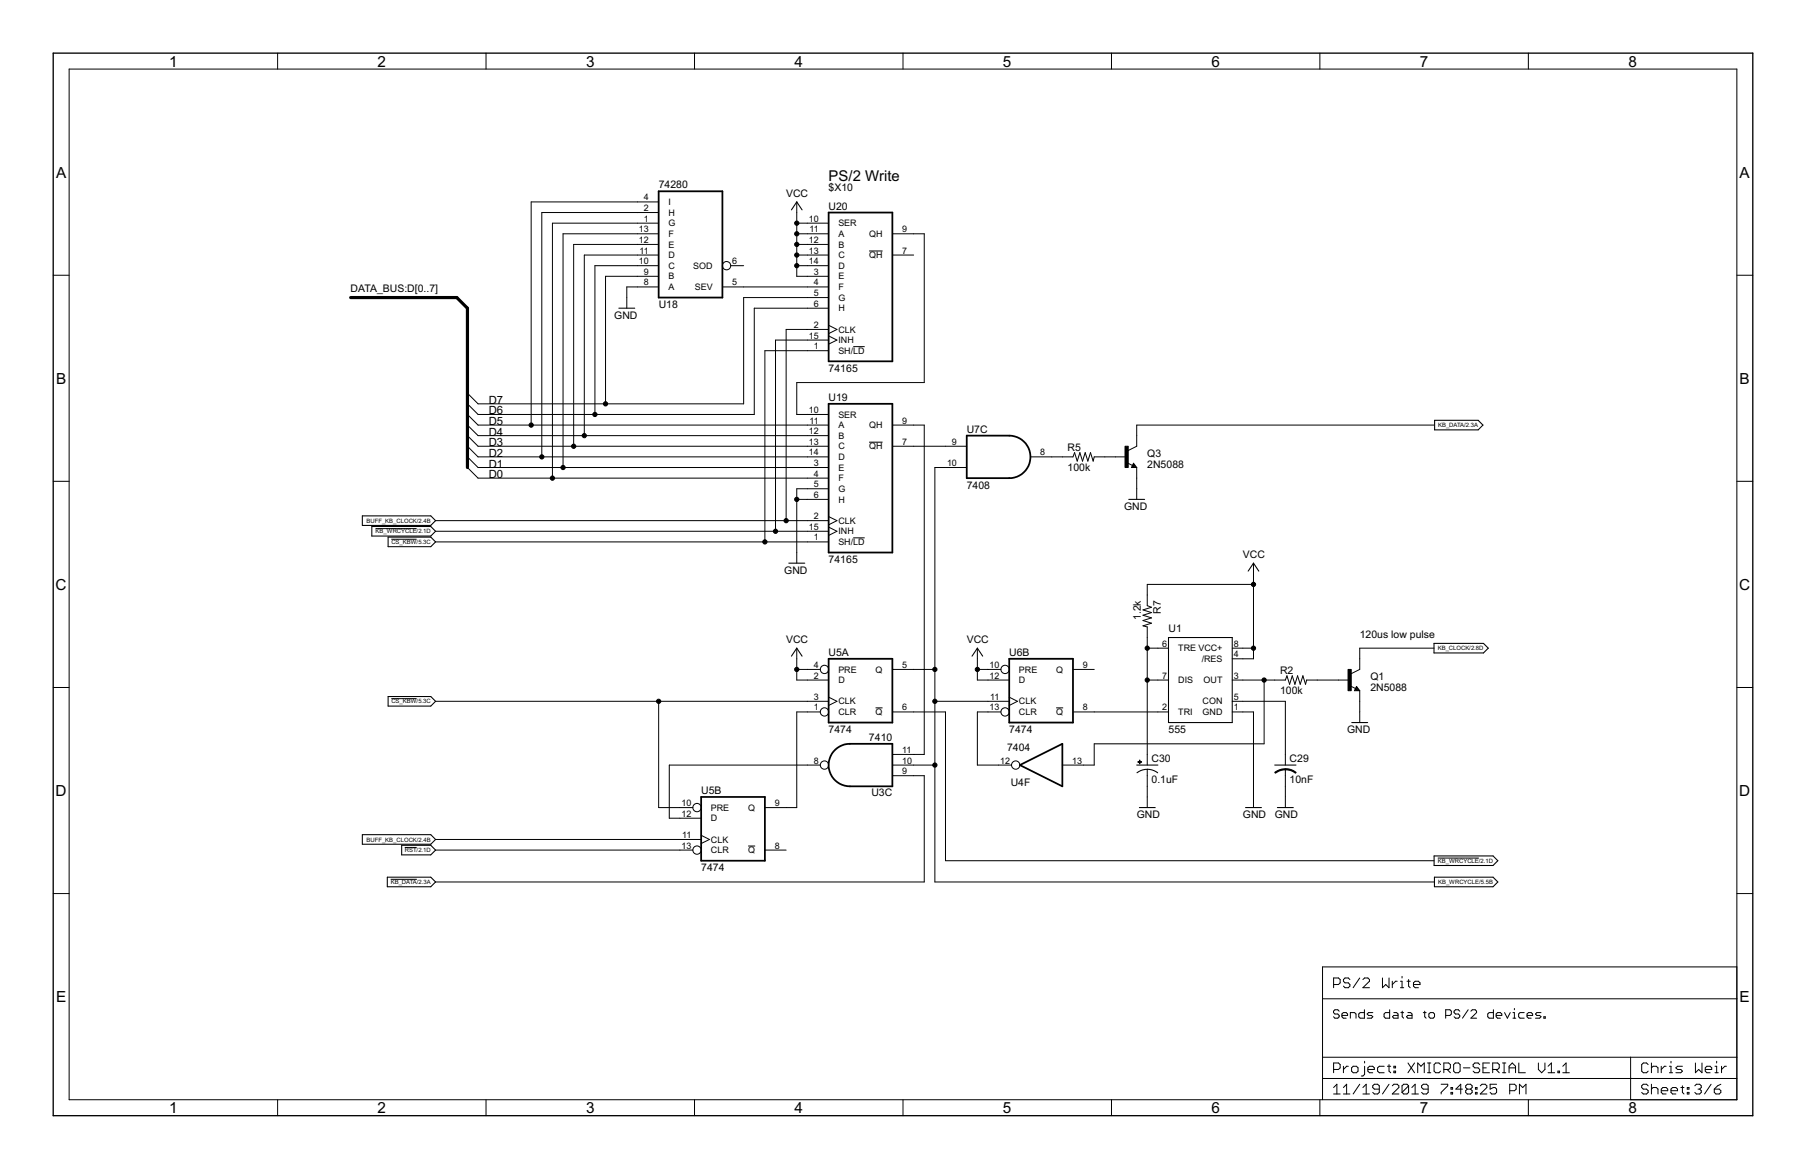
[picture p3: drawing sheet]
<svg xmlns="http://www.w3.org/2000/svg" width="432mm" height="279mm" viewBox="0 0 432 279" stroke-linecap="round" stroke-linejoin="round" font-family="sans-serif">
<g fill="none" stroke="#000" stroke-width=".24">
<path d="M16.5 16.5h398.8v246.3h-398.8zM66.4 12.7v3.8M116.2 12.7v3.8M166.1 12.7v3.8M215.9 12.7v3.8M265.7 12.7v3.8M315.6 12.7v3.8M365.4 12.7v3.8M157.5 53.3h-25.4v61M157.5 50.8h-28v58.4M157.5 48.3h-30.5v53.3M157.5 58.4h-20.3v48.3"/>
<path d="M157.5 55.9h-22.9v55.8M190.5 53.3h7.6M190.5 48.3v17.7h7.6M190.5 58.4h7.6M190.5 55.9h7.6M207.8 60h3.2M213.4 55.9h7.6v35.5h-30.5v7.7h7.6M12.7 65.8h3.8M157.5 68.6h-7.6v5.1M157.5 63.5h-15.3v35.6M157.5 66h-12.7v30.5M157.5 61h-17.8v43.1"/>
<path d="M172.7 68.6h25.4M174.7 63.5h3.1M190.5 63.5h7.6M190.5 61h7.6M198.1 77.7l2 1-2 1M198.1 78.7h-10.1v45.7M198.1 71.1h-20.3v25.4h-63.5l-2.5-2.5M198.1 73.7h-17.8v25.4h-66l-2.5-2.6M213.4 61h5M415.3 65.8h3.8M111.8 99.1l2.5 2.5h83.8M198.1 83.8h-15.2v45.7"/>
<path d="M198.1 80.3l2 1-2 1M198.1 81.3h-12.7v45.7M204 82.8h2.7M12.7 115h3.8M111.8 109.2l2.5 2.5h83.8M111.8 106.7l2.5 2.5h83.8M111.8 111.7l2.5 2.6h83.8M111.8 104.1l2.5 2.6h83.8M111.8 101.6l2.5 2.5h83.8M190.5 119.4h7.6M198.1 116.8h-7.6v17.8M207.8 105.7h3.2"/>
<path d="M213.4 106.7h17.7M213.4 101.6h7.6v78.7h-7.6M231.1 111.7h-7.6v99.1h119.4M246.4 109.2h10.1l.4-1 .7 2 .6-2 .6 2 .7-2 .6 2 .6-2 .7 2 .2-1h7.6M269.5 110.6l1.3 .7M271 110.7l.8 1h-1.3zM271.8 111.7v7.7M342.9 101.6h-71.1v5.1l-2.1 1M415.3 115h3.8M89.8 126.3h9.8M93.6 128.9h6M104.1 129.5h94"/>
<path d="M104.1 124.4h94M104.1 127h94M198.1 123.5l2 .9-2 1M198.1 126l2 1-2 1M204 128.5h2.7M299.7 139.7h-25.4v5.1l1 .3-2 .7 2 .6-2 .6 2 .7-2 .6 2 .6-2 .7 1 .2v33.1M299.7 134.6v22.9h-5.1M190.5 154.9v7.6h7.6M190.5 160h5.6M213.4 160h10.1M233.7 154.9v7.6h7.6M233.7 160h5.6"/>
<path d="M256.5 160h5.1M274.3 154.9h5.1M294.6 154.9h5.1M342.9 154.9h-17.8v5.1l-2 1M12.7 164.3h3.8M93.6 167h6M104.1 167.6h94M157.5 167.6v25.4h8.2M196.1 170.2h-5.6v22.8h-7.6M198.1 166.6l2 1-2 1M209.3 169.2h1.7M213.4 170.2h12.7v35.5h116.8"/>
<path d="M223.5 167.6h17.8M239.3 170.2h-5.6v12.7h8.2M241.3 166.6l2 1-2 1M252.5 169.2h1.7M256.5 170.2h22.9M274.3 162.5h5.1M294.6 162.5h12.7l.4-1 .6 2.1 .7-2.1 .6 2.1 .6-2.1 .7 2.1 .6-2.1 .6 2.1 .3-1.1h10.2M294.6 170.2h5.1v22.8M294.6 167.6h12.7v15.3M302.2 162.5v15.3h-40.6v5.1h-7.6M322.9 164l1.2 .6M324.3 164.1l.8 1h-1.3z"/>
<path d="M325.1 165.1v7.6M415.3 164.3h3.8M167.6 199.6l2 1-2 1M196.1 182.9h-36.1v12.7h7.6M213.4 182.9h10.1M213.4 185.4h7.6v25.4h-116.9M274.3 183.9v9.1M307.3 183.9v9.1M12.7 213.6h3.8M93.4 210.2h6.3M96.8 202.5h2.8M104.1 203.2h61.6"/>
<path d="M104.1 200.6h63.5M178.9 202.2h1.7M182.9 203.2h5.1M343.8 205.1h9.8M415.3 213.6h3.8M316.2 238.7h99.1M318.9 235.3h1.1l.4-.4v-.8l-.4-.4h-1.1v2.4M322.7 234.1l-.3-.4h-.8l-.4 .4v.4l.4 .4h.8l.3 .4v.4l-.3 .4h-.8l-.4-.4M325.1 233.7l-1.6 2.4M325.9 234.1l.4-.4h.7l.4 .4v.4l-1.5 1.6h1.5M330.5 233.7v2.4l.8-.8 .8 .8v-2.4M332.9 234.5v1.6"/>
<path d="M334.1 234.5h-.4l-.8 .8M334.8 236.1h.8M334.8 234.5h.4v1.6M335.2 233.4v.3M336.4 234.5h.8M336.8 234.1v1.6l.4 .4M337.9 235.3h1.6v-.4l-.4-.4h-.8l-.4 .4v.8l.4 .4h.8M415.3 231.1h-99.1v31.7M316.2 252.7h99.1M316.2 257.8h99.1M318.9 255.6h1.1l.4-.4v-.8l-.4-.3h-1.1v2.3M318.9 259.9l.7-.8v2.4"/>
<path d="M320.2 241.7l-.4-.4h-.6l-.4 .4v.3l.4 .4h.6l.4 .3v.3l-.4 .4h-.6l-.4-.4M320.8 242.7h1.4v-.3l-.3-.4h-.7l-.4 .4v.6l.4 .4h.7M321.2 254.8v1.6M321.2 259.9l.8-.8v2.4M322.4 254.8h-.4l-.8 .8M322.9 243.4v-1.4h1l.3 .4v1M323.5 254.8h.8l.4 .4v.8l-.4 .4h-.8l-.3-.4v-.8zM325.1 259.1l-1.6 2.4M325.9 259.9l.7-.8v2.4M326.2 241.3v2.1h-1l-.3-.4v-.6l.3-.4h1M326.3 254.8v2l-.4 .4h-.4M326.3 253.7v.4"/>
<path d="M327 255.6h1.6v-.4l-.4-.4h-.8l-.4 .4v.8l.4 .4h.8M328.2 242h-1l-.3 .4 .3 .3h.7l.3 .3-.3 .4h-1M330.9 254.8h-1.1l-.4 .4v.8l.4 .4h1.1M331.7 254.8h.8M332.1 254.4v1.6l.4 .4M332.1 259.1l-1.6 2.4M332.3 241.3v2.1h-1.1l-.3-.4v-.6l.3-.4h1.1M332.9 259.5l.4-.4h.8l.4 .4v.4l-1.6 1.6h1.6M333.2 242h.7l.4 .4v1h-1.1l-.3-.4 .3-.3h1.1M333.3 254.8h.4v.4h-.4zM333.3 256h.4v.4h-.4zM334.9 242h.7"/>
<path d="M335.3 241.7v1.3l.3 .4M336.6 242h.7l.3 .4v1h-1l-.3-.4 .3-.3h1M336.6 254.1l1.6 2.3M336.8 259.5l-.4-.4h-.8l-.4 .4v1.6M336.8 259.5v1.6l-.4 .4h-.8l-.4-.4M336.8 259.5l-1.6 1.6M337.6 259.9l.7-.8v2.4M338.2 254.1l-1.6 2.3M339 256.4v-2.3l.7 .7 .8-.7v2.3M340.3 242h.7M340.6 241.7v1.3l.4 .4M341.3 254.1h.8"/>
<path d="M341.3 256.4h.8M341.6 242.4l.4-.4h.6l.4 .4v.6l-.4 .4h-.6l-.4-.4zM341.7 254.1v2.3M344.4 254.4l-.4-.3h-.7l-.4 .3v1.6l.4 .4h.7l.4-.4M344.6 259.1h1.5v.4l-1.5 1.6v.4M345.2 255.6h1.2l.4-.4v-.8l-.4-.3h-1.2v2.3M345.7 242.7h1l.3-.3v-.7l-.3-.4h-1v2.1M346 255.6l.8 .8M346.9 259.9h.4v.4h-.4zM347.9 254.1h.8l.4 .3v1.6l-.4 .4h-.8l-.3-.4v-1.6zM349 241.7l-.3-.4h-.7l-.3 .4v.3l.3 .4h.7l.3 .3v.3l-.3 .4h-.7l-.3-.4M349.9 255.2h1.6"/>
<path d="M351 241.3l-1.3 2.1M351.7 241.7l.3-.4h.7l.3 .4v.3l-1.3 1.4h1.3M352.8 259.9h.3v.4h-.3zM353.8 254.4l-.4-.3h-.8l-.4 .3v.4l.4 .4h.8l.4 .4v.4l-.4 .4h-.8l-.4-.4M353.9 259.5l.4-.4h.8l.4 .4v.4l-1.6 1.6h1.6M354.6 255.2h.7M356.1 254.1h-1.5v2.3h1.5M356.9 255.6h1.2l.4-.4v-.8l-.4-.3h-1.2v2.3M357.1 241.3v2.1h-1.1l-.3-.4v-.6l.3-.4h1.1M357.7 255.6l.8 .8M357.7 242.7h1.4v-.3l-.4-.4h-.6l-.4 .4v.6l.4 .4h.6M357.8 259.1h-1.5v1.2l.8-.4h.3l.4 .4v.8l-.4 .4h-.7l-.4-.4"/>
<path d="M359.2 254.1h.8M359.2 256.4h.8M359.6 254.1v2.3M359.7 242l.7 1.4 .7-1.4M360.8 255.2h1.6M360.8 256.4v-1.6l.8-.7 .8 .7v1.6M361.7 243.4h.7M361.7 242h.4v1.4M362.1 241v.3M363.1 254.1v2.3h1.6M364.4 242h-1l-.3 .4v.6l.3 .4h1M365.1 242.7h1.3v-.3l-.3-.4h-.7l-.3 .4v.6l.3 .4h.7"/>
<path d="M367.8 254.1v1.5l.8 .8 .8-.8v-1.5M368.4 242h-.9l-.4 .4 .4 .3h.6l.3 .3-.3 .4h-1M369.1 243h.4v.4h-.4zM370.1 256.4h1.6M370.1 254.8l.8-.7v2.3M372.5 256h.4v.4h-.4zM373.7 256.4h1.5M373.7 254.8l.7-.7v2.3M389.9 252.7v10.1M394.1 254.4l-.4-.3h-.8l-.4 .3v1.6l.4 .4h.8l.4-.4M394.1 259.5l-.4-.4h-.8l-.4 .4v.4l.4 .4h.8l.4 .4v.4l-.4 .4h-.8l-.4-.4M394.8 255.2l.4-.4h.8l.4 .4v1.2"/>
<path d="M394.8 254.1v2.3M394.8 259.1v2.4M397.2 254.8v1.6M398.4 254.8h-.4l-.8 .8M399.1 254.8h.4v1.6M399.1 256.4h.8M399.5 253.7v.4M401.9 259.9h.7M402.3 254.8h-1.2l-.4 .4 .4 .4h.8l.4 .4-.4 .4h-1.2M402.3 259.5v1.6l.3 .4M403.4 259.9h.4v.4h-.4zM405.2 259.5l.4-.4h.8l.4 .4v.4l-.4 .4"/>
<path d="M405.4 254.1v2.3l.7-.8 .8 .8v-2.3M407.7 255.6h1.6v-.4l-.4-.4h-.8l-.4 .4v.8l.4 .4h.8M409.1 259.1l-1.6 2.4M410 254.8h.4v1.6M410 256.4h.8M410.4 253.7v.4M411.4 259.1l-.7 .4-.8 .8M411.6 254.8v1.6M412.8 254.8h-.4l-.8 .8M66.4 262.8v3.9M116.2 262.8v3.9M166.1 262.8v3.9"/>
<path d="M215.9 262.8v3.9M265.7 262.8v3.9M315.6 262.8v3.9M318.9 261.5h1.5M321.2 261.5h1.5M325.9 261.5h1.5M329.8 260.3h-1.2l-.4-.4v-.4l.4-.4h.8l.4 .4v1.6l-.4 .4h-.8l-.4-.4M337.6 261.5h1.5M341.5 260.3h-1.2l-.4-.4v-.4l.4-.4h.8l.4 .4v1.6l-.4 .4h-.8l-.4-.4M346.9 261.1h.4v.4h-.4zM349.7 260.3h-1.6l1.1-1.2v2.4M350.8 260.3l-.4-.4v-.4l.4-.4h.8l.4 .4v.4l-.4 .4"/>
<path d="M350.8 260.3h.8M350.8 260.3l-.4 .4v.4l.4 .4h.8l.4-.4v-.4l-.4-.4M352.8 261.1h.3v.4h-.3zM361 260.7h1.1l.4-.4v-.8l-.4-.4h-1.1v2.4M363.3 261.5v-2.4l.8 .8 .7-.8v2.4M365.4 262.8v3.9M394.8 260.3l.4-.4h.8l.4 .4v1.2M397.2 260.7h1.5v-.4l-.3-.4h-.8l-.4 .4v.8l.4 .4h.8M399.5 260.7h1.6v-.4l-.4-.4h-.8l-.4 .4v.8l.4 .4h.8M403.4 261.1h.4v.4h-.4zM406 260.3h.4M406.4 260.3l.4 .4v.4l-.4 .4h-.8l-.4-.4"/>
<path d="M409.9 260.3h1.2l.3 .4v.4l-.3 .4h-.8l-.4-.4z"/>
<circle cx="173.7" cy="63.5" r=".99"/>
<circle cx="197.1" cy="160" r=".99"/>
<circle cx="240.3" cy="160" r=".99"/>
<circle cx="197.1" cy="170.2" r=".99"/>
<circle cx="240.3" cy="170.2" r=".99"/>
<circle cx="166.6" cy="193" r=".99"/>
<circle cx="197.1" cy="182.9" r=".99"/>
<circle cx="242.8" cy="182.9" r=".99"/>
<circle cx="166.6" cy="203.2" r=".99"/>
</g>
<g fill="none" stroke="#000" stroke-width=".25">
<path d="M189.2 50.2l1.3-1.9 1.3 1.9M148 73.7h3.8M269.9 119.4h3.8M271 111.2l.1 .3h-.3l.2-.5 .5 .6h-.7M343 100.5h10.4l1.2 1.1-1.2 1.1h-10.4zM86.6 123.3h16.4l1.1 1.1-1.1 1.2h-16.4zM88.9 125.8h14.1l1.1 1.2-1.1 1.1h-14.1zM92.8 128.4h10.2l1.1 1.1-1.1 1.2h-10.2zM188.6 134.6h3.8M298.4 136.5l1.3-1.9 1.3 1.9M189.2 156.8l1.3-1.9 1.3 1.9M232.4 156.8l1.3-1.9 1.2 1.9"/>
<path d="M279.4 152.4h15.2v20.3h-15.2zM342.9 153.8h11.8l1.1 1.1-1.1 1.2h-11.8zM92.8 166.5h10.2l1.1 1.1-1.1 1.2h-10.2zM323.2 172.7h3.8M324.3 164.6l.2 .2h-.4l.2-.5 .5 .7h-.7M86.6 199.5h16.4l1.1 1.1-1.1 1.2h-16.4zM271.8 182.9h5M271.8 184.7a4 4 0 0 1 5 0M272.4 193h3.8M297.8 193h3.8M304.8 182.9h5.1M305.4 193h3.8"/>
<path d="M92.6 209.7h10.4l1.1 1.1-1.1 1.1h-10.4zM96 202h7l1.1 1.2-1.1 1.1h-7zM342.9 204.6h14.1l1.1 1.1-1.1 1.2h-14.1zM343 209.7h14l1.1 1.1-1.1 1.1h-14z"/>
</g>
<path d="M12.7 12.7h406.4v254h-406.4z" fill="none" stroke="#000" stroke-width=".32"/>
<path d="M157.5 45.7h15.2v25.4h-15.2zM198.1 50.8h15.3v35.6h-15.3zM198.1 96.5h15.3v35.6h-15.3zM231.1 104.1h10.2a5.1 5.1 0 0 1 5.1 5.1 5.1 5.1 0 0 1-5.1 5.1h-10.2zM198.1 157.5h15.3v15.2h-15.3zM241.3 157.5h15.2v15.2h-15.2zM199.7 179.2l1-.8 1.9-.6h10.8v10.1h-10.2a5.1 5.1 0 0 1-4.7-3.2 5.1 5.1 0 0 1 1.2-5.5zM167.6 190.5h15.3v15.2h-15.3zM243.8 182.9l10.2-5.1v10.1z" fill="none" stroke="#000" stroke-width=".42"/>
<path d="M269 106.7h.7v5h-.7zM322.3 160h.8v5.1h-.8zM272.1 182.1h.8v.1h-.8zM272.4 181.7h.2v.9h-.2z" fill="#000" stroke="#000" stroke-width=".24"/>
<g fill="#000" stroke="#000" stroke-width=".24">
<path d="M304.8 184.6l1.2-.6 1.3-.3v.3l-1 .1-1.4 .7z" fill-rule="evenodd"/>
<path d="M307.3 183.7l1.4 .2 1.2 .7-.2 .2-1.3-.7-1.1-.1z" fill-rule="evenodd"/>
<circle cx="190.5" cy="55.9" r=".51"/>
<circle cx="190.5" cy="53.3" r=".51"/>
<circle cx="190.5" cy="58.4" r=".51"/>
<circle cx="190.5" cy="61" r=".51"/>
<circle cx="190.5" cy="63.5" r=".51"/>
<circle cx="142.2" cy="99.1" r=".51"/>
<circle cx="144.8" cy="96.5" r=".51"/>
<circle cx="127" cy="101.6" r=".51"/>
<circle cx="129.5" cy="109.2" r=".51"/>
<circle cx="132.1" cy="114.3" r=".51"/>
<circle cx="134.6" cy="111.7" r=".51"/>
<circle cx="137.2" cy="106.7" r=".51"/>
<circle cx="139.7" cy="104.1" r=".51"/>
<circle cx="190.5" cy="119.4" r=".51"/>
<circle cx="182.9" cy="129.5" r=".51"/>
<circle cx="185.4" cy="127" r=".51"/>
<circle cx="188" cy="124.4" r=".51"/>
<circle cx="299.7" cy="139.7" r=".51"/>
<circle cx="190.5" cy="160" r=".51"/>
<circle cx="223.5" cy="160" r=".51"/>
<circle cx="233.7" cy="160" r=".51"/>
<circle cx="274.3" cy="154.9" r=".51"/>
<circle cx="299.7" cy="154.9" r=".51"/>
<circle cx="157.5" cy="167.6" r=".51"/>
<circle cx="223.5" cy="167.6" r=".51"/>
<circle cx="274.3" cy="162.5" r=".51"/>
<circle cx="302.2" cy="162.5" r=".51"/>
<circle cx="223.5" cy="182.9" r=".51"/>
</g>
<path d="M83.8 71.1h25.4l2.6 2.6v38" fill="none" stroke="#000" stroke-width=".76"/>
<g font-size="4.1">
<text x="40.4" y="15.9">1</text>
<text x="90.3" y="15.9">2</text>
<text x="140.1" y="15.9">3</text>
<text x="190" y="15.9">4</text>
<text x="239.8" y="15.9">5</text>
<text x="289.6" y="15.9">6</text>
<text x="339.5" y="15.9">7</text>
<text x="389.3" y="15.9">8</text>
<text x="13.4" y="42.4">A</text>
<text x="415.9" y="42.4">A</text>
<text x="13.4" y="91.7">B</text>
<text x="415.9" y="91.7">B</text>
<text x="13.3" y="141">C</text>
<text x="415.8" y="141">C</text>
<text x="13.3" y="190.2">D</text>
<text x="415.8" y="190.2">D</text>
<text x="13.4" y="239.5">E</text>
<text x="415.9" y="239.5">E</text>
<text x="40.4" y="266">1</text>
<text x="90.3" y="266">2</text>
<text x="140.1" y="266">3</text>
<text x="190" y="266">4</text>
<text x="239.8" y="266">5</text>
<text x="289.6" y="266">6</text>
<text x="339.5" y="266">7</text>
<text x="389.3" y="266">8</text>
</g>
<text font-size="4" x="198.1" y="43.2">PS/2 Write</text>
<g font-size="3">
<text x="116.8" y="96.5">D7</text>
<text x="116.8" y="99.1">D6</text>
<text x="116.8" y="101.6">D5</text>
<text x="116.8" y="104.1">D4</text>
<text x="116.8" y="106.7">D3</text>
<text x="116.8" y="109.2">D2</text>
<text x="116.8" y="111.7">D1</text>
<text x="116.8" y="114.3">D0</text>
</g>
<g font-size="2.8">
<text x="157.5" y="45">74280</text>
<text x="188" y="47">VCC</text>
<text x="198.1" y="45.7">$X10</text>
<text x="198.1" y="50.2">U20</text>
<text x="83.8" y="69.8">DATA_BUS:D[0..7]</text>
<text x="146.9" y="76.2">GND</text>
<text x="157.5" y="73.5">U18</text>
<text x="198.1" y="88.9">74165</text>
<text x="198.1" y="95.9">U19</text>
<text x="231.1" y="103.5">U7C</text>
<text x="255.3" y="107.7">R5</text>
<text x="255.3" y="112.5">100k</text>
<text x="274.3" y="111.7">2N5088</text>
<text x="274.3" y="109.2">Q3</text>
<text x="231.1" y="116.8">7408</text>
<text x="268.8" y="121.9">GND</text>
<text x="187.5" y="137.1">GND</text>
<text x="198.1" y="134.6">74165</text>
<text x="297.2" y="133.3">VCC</text>
<text x="272.8" y="148.2" transform="rotate(-90 272.8 148.2)">1.2k</text>
<text x="277.6" y="146.7" transform="rotate(-90 277.6 146.7)">R7</text>
<text x="188" y="153.6">VCC</text>
<text x="231.1" y="153.6">VCC</text>
<text x="279.4" y="151.1">U1</text>
<text x="325.1" y="152.4">120us low pulse</text>
<text x="198.1" y="156.8">U5A</text>
<text x="241.3" y="156.8">U6B</text>
<text x="306.1" y="161">R2</text>
<text x="306.1" y="165.8">100k</text>
<text x="327.6" y="165.1">2N5088</text>
<text x="327.6" y="162.5">Q1</text>
<text x="198.1" y="175.2">7474</text>
<text x="207.8" y="177">7410</text>
<text x="240.8" y="179.6">7404</text>
<text x="241.3" y="175.2">7474</text>
<text x="279.4" y="175.2">555</text>
<text x="322.1" y="175.2">GND</text>
<text x="275.3" y="182.2">C30</text>
<text x="308.3" y="182.2">C29</text>
<text x="167.6" y="189.8">U5B</text>
<text x="208.4" y="190.3">U3C</text>
<text x="241.7" y="187.8">U4F</text>
<text x="275.3" y="187">0.1uF</text>
<text x="308.3" y="187">10nF</text>
<text x="271.8" y="195.6">GND</text>
<text x="297.2" y="195.6">GND</text>
<text x="304.8" y="195.6">GND</text>
<text x="167.6" y="208.2">7474</text>
</g>
<g font-size="2.4">
<text x="154" y="47.9">4</text>
<text x="154" y="53">1</text>
<text x="154" y="50.4">2</text>
<text x="159.8" y="51.6">H</text>
<text x="159.8" y="49">I</text>
<text x="193.4" y="53">10</text>
<text x="152.8" y="58.1">12</text>
<text x="152.8" y="55.5">13</text>
<text x="159.8" y="54.1">G</text>
<text x="159.8" y="59.2">E</text>
<text x="159.8" y="56.6">F</text>
<text x="193.4" y="58.1">12</text>
<text x="193.6" y="55.5">11</text>
<text x="200.5" y="54.1">SER</text>
<text x="200.5" y="56.6">A</text>
<text x="200.5" y="59.2">B</text>
<text x="207.8" y="56.6">QH</text>
<text x="215.7" y="55.5">9</text>
<text x="152.8" y="63.1">10</text>
<text x="152.9" y="60.6">11</text>
<text x="154" y="65.7">9</text>
<text x="159.8" y="64.3">C</text>
<text x="159.8" y="61.7">D</text>
<text x="165.7" y="64.3">SOD</text>
<text x="175.1" y="63.1">6</text>
<text x="193.4" y="60.6">13</text>
<text x="193.4" y="63.1">14</text>
<text x="194.6" y="65.7">3</text>
<text x="200.5" y="61.7">C</text>
<text x="200.5" y="64.3">D</text>
<text x="207.8" y="61.7">QH</text>
<text x="215.7" y="60.6">7</text>
<text x="154" y="68.2">8</text>
<text x="159.8" y="69.3">A</text>
<text x="159.8" y="66.8">B</text>
<text x="166.1" y="69.3">SEV</text>
<text x="175.1" y="68.2">5</text>
<text x="194.6" y="68.2">4</text>
<text x="194.6" y="70.8">5</text>
<text x="200.5" y="66.8">E</text>
<text x="200.5" y="69.3">F</text>
<text x="200.5" y="71.9">G</text>
<text x="194.6" y="73.3">6</text>
<text x="200.5" y="74.4">H</text>
<text x="193.4" y="80.9">15</text>
<text x="194.6" y="83.5">1</text>
<text x="194.6" y="78.4">2</text>
<text x="200.5" y="79.5">CLK</text>
<text x="200.5" y="82">INH</text>
<text x="200.5" y="84.6">SH/LD</text>
<text x="193.4" y="98.7">10</text>
<text x="193.6" y="101.2">11</text>
<text x="200.5" y="99.8">SER</text>
<text x="215.7" y="101.2">9</text>
<text x="193.4" y="103.8">12</text>
<text x="193.4" y="106.3">13</text>
<text x="200.5" y="102.4">A</text>
<text x="200.5" y="104.9">B</text>
<text x="200.5" y="107.4">C</text>
<text x="207.8" y="107.4">QH</text>
<text x="207.8" y="102.4">QH</text>
<text x="215.7" y="106.3">7</text>
<text x="227.6" y="106.3">9</text>
<text x="193.4" y="108.9">14</text>
<text x="194.6" y="111.4">3</text>
<text x="194.6" y="113.9">4</text>
<text x="200.5" y="112.5">E</text>
<text x="200.5" y="110">D</text>
<text x="226.4" y="111.4">10</text>
<text x="248.7" y="108.9">8</text>
<text x="194.6" y="116.5">5</text>
<text x="194.6" y="119">6</text>
<text x="200.5" y="115">F</text>
<text x="200.5" y="117.6">G</text>
<text x="194.6" y="124.1">2</text>
<text x="200.5" y="125.2">CLK</text>
<text x="200.5" y="120.1">H</text>
<text x="193.4" y="126.6">15</text>
<text x="194.6" y="129.2">1</text>
<text x="200.5" y="130.3">SH/LD</text>
<text x="200.5" y="127.7">INH</text>
<text x="277.8" y="154.6">6</text>
<text x="281.7" y="155.7">TRE VCC+</text>
<text x="295" y="154.6">8</text>
<text x="194.6" y="159.6">4</text>
<text x="200.5" y="160.8">PRE</text>
<text x="209.3" y="160.8">Q</text>
<text x="215.7" y="159.6">5</text>
<text x="236.6" y="159.6">10</text>
<text x="243.6" y="160.8">PRE</text>
<text x="252.5" y="160.8">Q</text>
<text x="258.9" y="159.6">9</text>
<text x="287.3" y="158.2">/RES</text>
<text x="295" y="157.1">4</text>
<text x="194.6" y="162.2">2</text>
<text x="194.6" y="167.3">3</text>
<text x="200.5" y="163.3">D</text>
<text x="236.6" y="162.2">12</text>
<text x="236.7" y="167.3">11</text>
<text x="243.6" y="163.3">D</text>
<text x="277.8" y="162.2">7</text>
<text x="281.7" y="163.3">DIS</text>
<text x="287.8" y="163.3">OUT</text>
<text x="295" y="162.2">3</text>
<text x="295" y="167.3">5</text>
<text x="194.6" y="169.8">1</text>
<text x="200.5" y="170.9">CLR</text>
<text x="200.5" y="168.4">CLK</text>
<text x="209.3" y="170.9">Q</text>
<text x="215.7" y="169.8">6</text>
<text x="236.6" y="169.8">13</text>
<text x="243.6" y="170.9">CLR</text>
<text x="243.6" y="168.4">CLK</text>
<text x="252.5" y="170.9">Q</text>
<text x="258.9" y="169.8">8</text>
<text x="277.8" y="169.8">2</text>
<text x="281.7" y="170.9">TRI</text>
<text x="287.5" y="170.9">GND</text>
<text x="287.5" y="168.4">CON</text>
<text x="295" y="169.8">1</text>
<text x="215.7" y="180">11</text>
<text x="194.6" y="182.5">8</text>
<text x="215.7" y="185">9</text>
<text x="215.7" y="182.5">10</text>
<text x="239.1" y="182.5">12</text>
<text x="256.3" y="182.5">13</text>
<text x="162.9" y="195.2">12</text>
<text x="162.9" y="192.7">10</text>
<text x="170" y="196.3">D</text>
<text x="170" y="193.8">PRE</text>
<text x="178.9" y="193.8">Q</text>
<text x="185.2" y="192.7">9</text>
<text x="162.9" y="202.8">13</text>
<text x="163.1" y="200.3">11</text>
<text x="170" y="203.9">CLR</text>
<text x="170" y="201.4">CLK</text>
<text x="178.9" y="203.9">Q</text>
<text x="185.2" y="202.8">8</text>
</g>
<g font-size="1.6">
<text x="343.8" y="102.1">KB_DATA/2.3A</text>
<text x="87.6" y="125">BUFF_KB_CLOCK/2.4B</text>
<text x="89.8" y="127.5">KB_WRCYCLE/2.1D</text>
<text x="93.6" y="130">CS_KBW/5.3C</text>
<text x="343.7" y="155.4">KB_CLOCK/2.8D</text>
<text x="93.6" y="168.1">CS_KBW/5.3C</text>
<text x="87.6" y="201.1">BUFF_KB_CLOCK/2.4B</text>
<text x="96.8" y="203.7">RST/2.1D</text>
<text x="343.8" y="206.2">KB_WRCYCLE/2.1D</text>
<text x="93.4" y="211.3">KB_DATA/2.3A</text>
<text x="343.8" y="211.3">KB_WRCYCLE/5.5B</text>
</g>
</svg>
